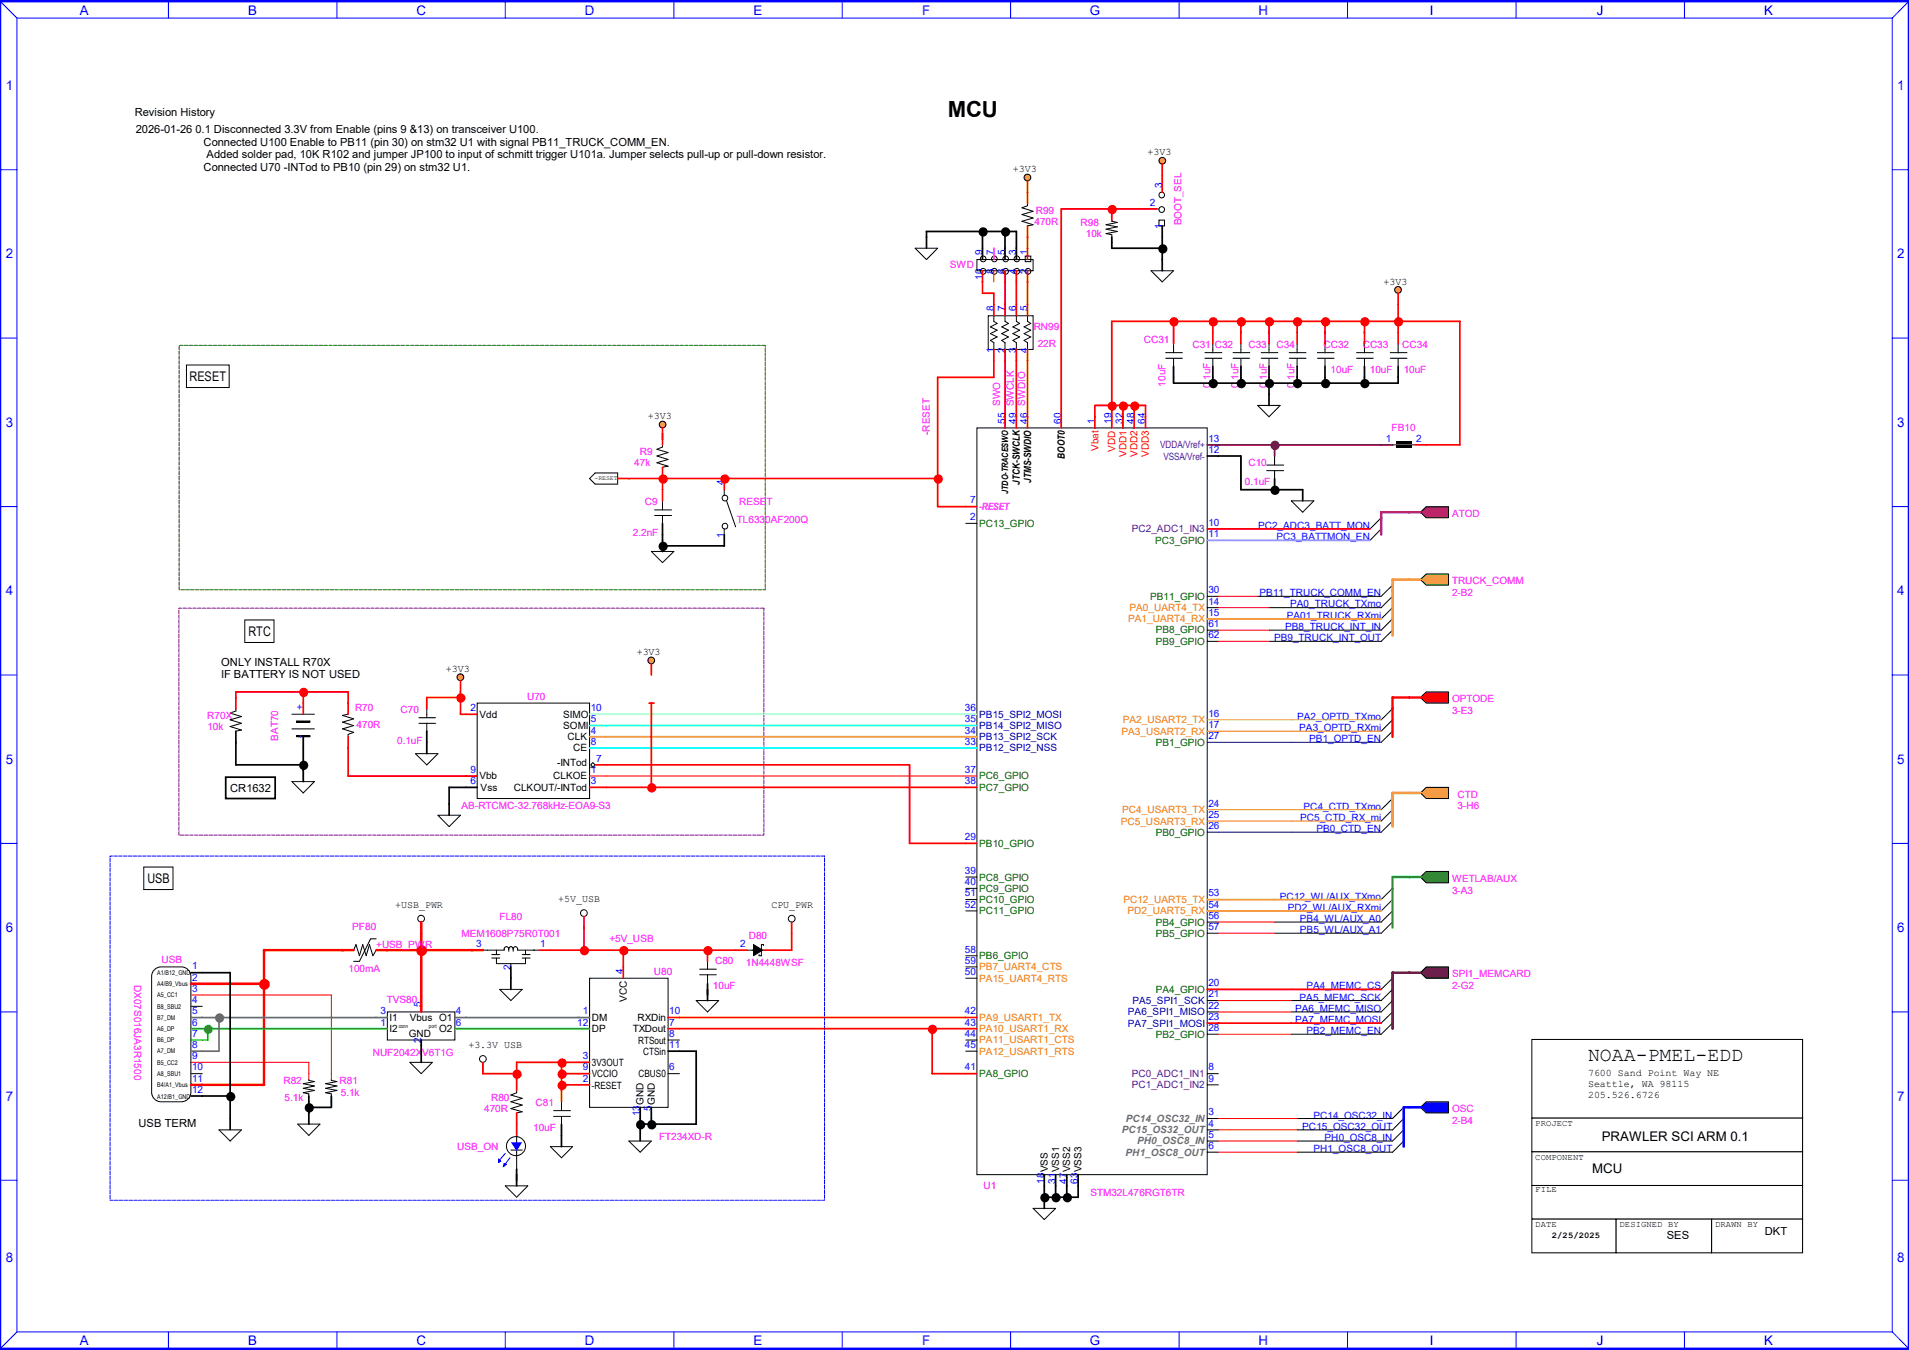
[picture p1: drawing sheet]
<svg xmlns="http://www.w3.org/2000/svg" width="420mm" height="297mm" viewBox="0 0 420 297" stroke-linecap="round" stroke-linejoin="round" font-family="sans-serif">
<path d="M37 .3v3.7M37 293v3.7" fill="none" stroke="#00f" stroke-width=".22"/>
<g fill="#fff">
<path d="M17.6 .7h1.9v3.3h-1.9z"/>
<path d="M17.6 293.2h1.9v3.3h-1.9z"/>
</g>
<path d="M74.1 .3v3.7M74.1 293v3.7" fill="none" stroke="#00f" stroke-width=".22"/>
<g fill="#fff">
<path d="M54.6 .7h2v3.3h-2z"/>
<path d="M54.6 293.2h2v3.3h-2z"/>
</g>
<path d="M111.2 .3v3.7M111.2 293v3.7" fill="none" stroke="#00f" stroke-width=".22"/>
<g fill="#fff">
<path d="M91.6 .7h2.1v3.3h-2.1z"/>
<path d="M91.6 293.2h2.1v3.3h-2.1z"/>
</g>
<path d="M148.3 .3v3.7M148.3 293v3.7" fill="none" stroke="#00f" stroke-width=".22"/>
<g fill="#fff">
<path d="M128.7 .7h2.1v3.3h-2.1z"/>
<path d="M128.7 293.2h2.1v3.3h-2.1z"/>
</g>
<path d="M185.3 .3v3.7M185.3 293v3.7" fill="none" stroke="#00f" stroke-width=".22"/>
<g fill="#fff">
<path d="M165.8 .7h1.9v3.3h-1.9z"/>
<path d="M165.8 293.2h1.9v3.3h-1.9z"/>
</g>
<path d="M222.3 .3v3.7M222.3 293v3.7" fill="none" stroke="#00f" stroke-width=".22"/>
<g fill="#fff">
<path d="M202.9 .7h1.8v3.3h-1.8z"/>
<path d="M202.9 293.2h1.8v3.3h-1.8z"/>
</g>
<path d="M259.4 .3v3.7M259.4 293v3.7" fill="none" stroke="#00f" stroke-width=".22"/>
<g fill="#fff">
<path d="M239.7 .7h2.3v3.3h-2.3z"/>
<path d="M239.7 293.2h2.3v3.3h-2.3z"/>
</g>
<path d="M296.5 .3v3.7M296.5 293v3.7" fill="none" stroke="#00f" stroke-width=".22"/>
<g fill="#fff">
<path d="M276.9 .7h2.1v3.3h-2.1z"/>
<path d="M276.9 293.2h2.1v3.3h-2.1z"/>
</g>
<path d="M333.5 .3v3.7M333.5 293v3.7" fill="none" stroke="#00f" stroke-width=".22"/>
<g fill="#fff">
<path d="M314.6 .7h.8v3.3h-.8z"/>
<path d="M314.6 293.2h.8v3.3h-.8z"/>
</g>
<path d="M370.6 .3v3.7M370.6 293v3.7" fill="none" stroke="#00f" stroke-width=".22"/>
<g fill="#fff">
<path d="M351.3 .7h1.5v3.3h-1.5z"/>
<path d="M351.3 293.2h1.5v3.3h-1.5z"/>
<path d="M388.2 .7h1.9v3.3h-1.9z"/>
<path d="M388.2 293.2h1.9v3.3h-1.9z"/>
</g>
<path d="M0 37.3h3.7M416.3 37.3h3.7" fill="none" stroke="#00f" stroke-width=".22"/>
<g fill="#fff">
<path d="M1.3 17.1h1.6v3.3h-1.6z"/>
<path d="M417.4 17.1h1.6v3.3h-1.6z"/>
</g>
<path d="M0 74.4h3.7M416.3 74.4h3.7" fill="none" stroke="#00f" stroke-width=".22"/>
<g fill="#fff">
<path d="M1.3 54.2h1.6v3.3h-1.6z"/>
<path d="M417.4 54.2h1.6v3.3h-1.6z"/>
</g>
<path d="M0 111.5h3.7M416.3 111.5h3.7" fill="none" stroke="#00f" stroke-width=".22"/>
<g fill="#fff">
<path d="M1.3 91.3h1.6v3.2h-1.6z"/>
<path d="M417.4 91.3h1.6v3.2h-1.6z"/>
</g>
<path d="M0 148.5h3.7M416.3 148.5h3.7" fill="none" stroke="#00f" stroke-width=".22"/>
<g fill="#fff">
<path d="M1.3 128.4h1.6v3.2h-1.6z"/>
<path d="M417.4 128.4h1.6v3.2h-1.6z"/>
</g>
<path d="M0 185.5h3.7M416.3 185.5h3.7" fill="none" stroke="#00f" stroke-width=".22"/>
<g fill="#fff">
<path d="M1.3 165.4h1.6v3.3h-1.6z"/>
<path d="M417.4 165.4h1.6v3.3h-1.6z"/>
</g>
<path d="M0 222.6h3.7M416.3 222.6h3.7" fill="none" stroke="#00f" stroke-width=".22"/>
<g fill="#fff">
<path d="M1.3 202.4h1.6v3.3h-1.6z"/>
<path d="M417.4 202.4h1.6v3.3h-1.6z"/>
</g>
<path d="M0 259.7h3.7M416.3 259.7h3.7" fill="none" stroke="#00f" stroke-width=".22"/>
<g fill="#fff">
<path d="M1.3 239.5h1.6v3.3h-1.6z"/>
<path d="M417.4 239.5h1.6v3.3h-1.6z"/>
<path d="M1.3 275h1.6v3.2h-1.6z"/>
<path d="M417.4 275h1.6v3.2h-1.6z"/>
</g>
<path d="M0 .3h420v296.5h-420z" fill="none" stroke="#00f" stroke-width=".55"/>
<path d="M0 .3l3.7 3.7M3.7 4h412.6M3.7 4v289M416.3 4v289M420 .3l-3.7 3.7M3.7 293l-3.7 3.8M3.7 293h412.6M416.3 293l3.7 3.8" fill="none" stroke="#00f" stroke-width=".22"/>
<path d="M41 80.3h9.4v5h-9.4zM53.8 136.4h6.5v5h-6.5zM31.6 190.8h6.5v4.9h-6.5z" fill="none" stroke="#000" stroke-width=".22"/>
<path d="M39.4 76h129v53.8h-129z" fill="none" stroke="#007800" stroke-width=".22" stroke-dasharray=".8 .3"/>
<path d="M39.4 133.8h128.7v49.9h-128.7z" fill="none" stroke="#960096" stroke-width=".22" stroke-dasharray=".8 .3"/>
<path d="M49.7 171h10.8v4.7h-10.8z" fill="none" stroke="#000" stroke-width=".38"/>
<path d="M24.2 188.3h157.2v75.8h-157.2z" fill="none" stroke="#00f" stroke-width=".22" stroke-dasharray=".8 .3"/>
<path d="M337 228.7h59.6v17.3h-59.6z" fill="#fff"/>
<path d="M337 228.7h59.6v17.3h-59.6z" fill="none" stroke="#000" stroke-width=".22"/>
<path d="M337 246h59.6v7.4h-59.6z" fill="#fff"/>
<path d="M337 246h59.6v7.4h-59.6z" fill="none" stroke="#000" stroke-width=".22"/>
<path d="M337 253.4h59.6v7.4h-59.6z" fill="#fff"/>
<path d="M337 253.4h59.6v7.4h-59.6z" fill="none" stroke="#000" stroke-width=".22"/>
<path d="M337 260.8h59.6v7.4h-59.6z" fill="#fff"/>
<path d="M337 260.8h59.6v7.4h-59.6z" fill="none" stroke="#000" stroke-width=".22"/>
<path d="M337 268.2h18.6v7.4h-18.6z" fill="#fff"/>
<path d="M337 268.2h18.6v7.4h-18.6z" fill="none" stroke="#000" stroke-width=".22"/>
<path d="M376.6 268.2h20v7.4h-20z" fill="#fff"/>
<path d="M376.6 268.2h20v7.4h-20z" fill="none" stroke="#000" stroke-width=".22"/>
<path d="M355.6 268.2h21v7.4h-21z" fill="#fff"/>
<g fill="none" stroke="#000" stroke-width=".22">
<path d="M256.5 77.6h3.6M256.5 78.8h3.6M258.2 75.6v2M258.2 78.8v1.8M265.1 77.6h3.7M265.1 78.8h3.7M266.8 75.6v2M266.8 78.8v1.8M271.3 77.6h3.7M271.3 78.8h3.7M273 75.6v2M273 78.8v1.8"/>
<path d="M277.5 77.6h3.6M277.5 78.8h3.6M279.2 75.6v2M279.2 78.8v1.8M283.6 77.6h3.7M283.6 78.8h3.7M285.4 75.6v2M285.4 78.8v1.8M278.7 102.3h3.7M278.7 103.5h3.7M280.4 100.3v2M280.4 103.5v1.8"/>
<path d="M355.6 268.2h21v7.4h-21z"/>
</g>
<circle cx="226.2" cy="59.7" r=".63" fill="#fff"/>
<circle cx="226.2" cy="59.7" r=".62" fill="none" stroke="#000" stroke-width=".22"/>
<path d="M225.6 56.3h1.2v1.3h-1.2z" fill="#fff"/>
<path d="M225.6 56.3h1.2v1.3h-1.2z" fill="none" stroke="#000" stroke-width=".22"/>
<circle cx="223.7" cy="57" r=".63" fill="#fff"/>
<circle cx="223.7" cy="57" r=".62" fill="none" stroke="#000" stroke-width=".22"/>
<circle cx="221.2" cy="57" r=".63" fill="#fff"/>
<circle cx="221.2" cy="57" r=".62" fill="none" stroke="#000" stroke-width=".22"/>
<circle cx="221.2" cy="59.7" r=".63" fill="#fff"/>
<circle cx="221.2" cy="59.7" r=".62" fill="none" stroke="#000" stroke-width=".22"/>
<circle cx="223.7" cy="59.7" r=".63" fill="#fff"/>
<circle cx="223.7" cy="59.7" r=".62" fill="none" stroke="#000" stroke-width=".22"/>
<circle cx="218.7" cy="59.7" r=".63" fill="#fff"/>
<circle cx="218.7" cy="59.7" r=".62" fill="none" stroke="#000" stroke-width=".22"/>
<circle cx="218.7" cy="57" r=".63" fill="#fff"/>
<circle cx="218.7" cy="57" r=".62" fill="none" stroke="#000" stroke-width=".22"/>
<circle cx="216.3" cy="59.7" r=".63" fill="#fff"/>
<circle cx="216.3" cy="59.7" r=".62" fill="none" stroke="#000" stroke-width=".22"/>
<circle cx="216.3" cy="57" r=".63" fill="#fff"/>
<g fill="none" stroke="#000" stroke-width=".22">
<path d="M201.3 54.6h5l-2.5 2.5zM214.9 57.1h12.4v2.5h-12.4zM226.1 44.7v.6l-1.3 .4 2.5 .8-2.5 .7 2.5 .8-2.5 .7 2.5 .7-1.2 .3M244.6 48.4v.3l1.2 .2-2.5 .5 2.5 .5-2.5 .5 2.5 .5-2.5 .5 1.3 .2v.6M244.6 53.1v.3M129.7 105.3l1.2-1.2h5v2.4h-5zM144 112.2h3.7M144 113.4h3.7M145.8 110.2v2M145.8 113.4v1.7M143.3 121.3h5l-2.5 2.5zM64.2 172h5l-2.5 2.5z"/>
<circle cx="216.3" cy="57" r=".62"/>
</g>
<circle cx="145.8" cy="93.4" r=".75" fill="#ff8040"/>
<g fill="none" stroke="#000" stroke-width=".22">
<path d="M145.8 97.9v.4l-1.3 .5 2.5 .8-2.5 .7 2.5 .8-2.5 .7 2.5 .8-1.2 .2M96.4 179.4h4.9l-2.5 2.5z"/>
<circle cx="145.8" cy="93.4" r=".74"/>
</g>
<circle cx="101.3" cy="149" r=".75" fill="#ff8040"/>
<circle cx="101.3" cy="149" r=".74" fill="none" stroke="#000" stroke-width=".22"/>
<circle cx="143.3" cy="145.3" r=".75" fill="#ff8040"/>
<g fill="none" stroke="#000" stroke-width=".22">
<path d="M276.7 89.2h4.9l-2.4 2.5zM51.9 155.9v.5l-1.3 .5 2.5 .7-2.5 .8 2.5 .7-2.5 .8 2.5 .7-1.2 .3M76.6 157.1l-1.2 .3 2.4 .8-2.4 .7 2.4 .7-2.4 .8 2.4 .7-1.2 .5v.5M92.2 157.9h3.6M92.2 159.1h3.6M93.9 155.9v2M93.9 159.1v1.8M105 154.7h24.7v21h-24.7zM91.4 165.8h5l-2.5 2.5zM130 168.8h.9zM130.4 167.8l.5 .5-.5 .5-.4-.5zM153.9 214.5h3.7"/>
<path d="M153.9 213.2h3.7M155.7 211.5v1.7M155.7 214.5v2M90.2 233.7h4.9l-2.4 2.5zM153.2 220.1h4.9l-2.4 2.5zM121.1 252.3h4.9l-2.5 2.4zM121.8 244.3h3.7M121.8 245.6h3.7M123.5 242.4v1.9M123.5 245.6v1.7M138.3 251h5l-2.5 2.5zM111.2 260.9h4.9l-2.4 2.5z"/>
<circle cx="143.3" cy="145.3" r=".74"/>
</g>
<circle cx="106.2" cy="233" r=".75" fill="#fff"/>
<circle cx="106.2" cy="233" r=".74" fill="none" stroke="#000" stroke-width=".22"/>
<circle cx="128.5" cy="200.9" r=".75" fill="#fff"/>
<g fill="none" stroke="#000" stroke-width=".22">
<path d="M77.8 209l.5-1.2 .8 2.5 .7-2.5 .8 2.5 .7-2.5 .7 2.5 .8-1.3M82.8 206.5h-1.3l-2.4 5h-1.3M108.2 210h1.7M108.2 210.8h1.7M109.2 210.8v1.2h6.4v-1.2M109.2 209v1M109.9 217.7h5l-2.5 2.4zM110.9 208.8v.2h-4.9M111.9 208.8v.5M112.4 212v.7M112.9 208.8v.5M113.9 208.8a.49 .49 0 0 0-.5-.5 .49 .49 0 0 0-.5 .5 .49 .49 0 0 0-.5-.5 .49 .49 0 0 0-.5 .5 .51 .51 0 0 0-.5-.5 .51 .51 0 0 0-.5 .5"/>
<path d="M113.9 208.8v.2h4.7M114.9 210h1.7M114.9 210.8h1.7M115.6 209v1M164.3 209h1.5M165.8 207.8l2 1.2-2 1.3zM167.5 209h.5M168 208v-.2h-.5v2.5h-.5v-.3"/>
<circle cx="128.5" cy="200.9" r=".74"/>
</g>
<path d="M165.8 207.8l2 1.2-2 1.3z" fill="#000"/>
<circle cx="174.2" cy="202.1" r=".75" fill="#fff"/>
<g fill="none" stroke="#000" stroke-width=".22">
<path d="M112.4 253h2.5M113.7 251v.3M113.7 253v.5"/>
<circle cx="174.2" cy="202.1" r=".74"/>
</g>
<path d="M111.2 253.7l-1.5 1.8M112.2 254.7l-1.3 1.8" fill="none" stroke="#00f" stroke-width=".22"/>
<path d="M112.4 251.3h2.5l-1.2 1.9z" fill="#00f"/>
<g fill="none" stroke="#000" stroke-width=".22">
<path d="M113.7 249.8v1.2M113.7 253.5v3.7"/>
<circle cx="113.5" cy="252.2" r="2.1"/>
</g>
<path d="M109.7 255l.5 .5-.5 .2 .2-.5-.2 .5z" fill-rule="evenodd" fill="#00f"/>
<path d="M109.7 255l.5 .5-.5 .2 .2-.5-.2 .5z" fill="none" stroke="#00f" stroke-width=".22"/>
<path d="M110.9 256l.5 .2-.7 .5 .2-.7h.3z" fill-rule="evenodd" fill="#00f"/>
<path d="M110.9 256l.5 .2-.7 .5 .2-.7h.3z" fill="none" stroke="#00f" stroke-width=".22"/>
<path d="M284.1 110.2h5l-2.5 2.5zM129.7 215.2h17.3v28.4h-17.3z" fill="none" stroke="#000" stroke-width=".22"/>
<path d="M312.5 127.5l1.3-1.2h4.9v2.4h-4.9z" fill-rule="evenodd" fill="#c8c800"/>
<path d="M312.5 127.5l1.3-1.2h4.9v2.4h-4.9z" fill="none" stroke="#000" stroke-width=".22"/>
<path d="M312.5 153.5l1.3-1.3h4.9v2.5h-4.9z" fill-rule="evenodd" fill="#f00"/>
<path d="M312.5 153.5l1.3-1.3h4.9v2.5h-4.9z" fill="none" stroke="#000" stroke-width=".22"/>
<path d="M312.5 174.5l1.3-1.3h4.9v2.5h-4.9z" fill-rule="evenodd" fill="#ff9600"/>
<path d="M312.5 174.5l1.3-1.3h4.9v2.5h-4.9z" fill="none" stroke="#000" stroke-width=".22"/>
<path d="M312.5 112.7l1.3-1.2h4.9v2.4h-4.9z" fill-rule="evenodd" fill="#960096"/>
<path d="M312.5 112.7l1.3-1.2h4.9v2.4h-4.9z" fill="none" stroke="#000" stroke-width=".22"/>
<path d="M312.5 214l1.3-1.3h4.9v2.5h-4.9z" fill-rule="evenodd" fill="#780000"/>
<path d="M312.5 214l1.3-1.3h4.9v2.5h-4.9zM308.8 243.6l-2.4 2.5M308.8 246.1l-2.4 2.5M308.8 248.6l-2.4 2.4M308.8 251l-2.4 2.5" fill="none" stroke="#000" stroke-width=".22"/>
<path d="M312.5 243.6l1.3-1.2h4.9v2.5h-4.9z" fill-rule="evenodd" fill="#00f"/>
<path d="M312.5 243.6l1.3-1.2h4.9v2.5h-4.9zM227.3 265.9h4.9l-2.5 2.4z" fill="none" stroke="#000" stroke-width=".22"/>
<circle cx="92.6" cy="202.1" r=".75" fill="#fff"/>
<circle cx="92.6" cy="202.1" r=".74" fill="none" stroke="#000" stroke-width=".22"/>
<circle cx="255.6" cy="46.1" r=".63" fill="#fff"/>
<circle cx="255.6" cy="46.1" r=".62" fill="none" stroke="#000" stroke-width=".22"/>
<circle cx="255.6" cy="42.9" r=".63" fill="#fff"/>
<circle cx="255.6" cy="42.9" r=".62" fill="none" stroke="#000" stroke-width=".22"/>
<path d="M255 48.4h1.2v1.3h-1.2z" fill="#fff"/>
<path d="M253.2 59.6h5l-2.5 2.4zM254.5 46h.5M255 48.4h1.2v1.3h-1.2z" fill="none" stroke="#000" stroke-width=".22"/>
<circle cx="255.7" cy="35.4" r=".75" fill="#ff8040"/>
<circle cx="255.7" cy="35.4" r=".74" fill="none" stroke="#000" stroke-width=".22"/>
<circle cx="226" cy="39.1" r=".75" fill="#ff8040"/>
<g fill="none" stroke="#000" stroke-width=".22">
<path d="M64.2 157.1h5M65.2 158.6h3v.3h-3zM64.2 160.4h5M65.2 161.8h3v.3h-3z"/>
<circle cx="226" cy="39.1" r=".74"/>
</g>
<path d="M65.2 158.7h3M65.2 162h3" fill="none" stroke="#000" stroke-width=".25"/>
<circle cx="307.6" cy="63.8" r=".75" fill="#ff8040"/>
<g fill="none" stroke="#000" stroke-width=".22">
<path d="M217.4 69.5h9.9v7.4h-9.9zM218.7 69.5v1.2l.7 .5-1.5 .7 1.5 .7-1.5 .8 1.5 .7-1.5 .8 .8 .5v1.5M221.1 69.5v1.2l.8 .5-1.5 .7 1.5 .7-1.5 .8 1.5 .7-1.5 .8 .7 .5v1.5M223.6 69.5v1.2l.7 .5-1.5 .7 1.5 .7-1.5 .8 1.5 .7-1.5 .8 .8 .5v1.5M226.1 69.5v1.2l.7 .5-1.5 .7 1.5 .7-1.5 .8 1.5 .7-1.5 .8 .8 .5v1.5M303.9 113.9l-2.5 2.5M303.9 116.4l-2.5 2.5M306.4 131.2l-2.5 2.5M306.4 133.7l-2.5 2.4M306.4 136.1l-2.5 2.5M306.4 138.6l-2.5 2.5M306.4 155.9l-2.5 2.5"/>
<path d="M306.4 158.4l-2.5 2.5M306.4 175.7l-2.5 2.4M306.4 178.1l-2.5 2.5M306.4 160.9l-2.5 2.4M306.4 180.6l-2.5 2.5M306.4 195.5l-2.5 2.4M306.4 197.9l-2.5 2.5M34 213.3l.9-.5 .6-.1h4.4a2.1 2.1 0 0 1 2.1 2.1v25.5a2.1 2.1 0 0 1-2.1 2.1h-4.4a2.1 2.1 0 0 1-2.1-2.1v-25.5v-.5zM306.4 215.2l-2.5 2.5M306.4 217.7l-2.5 2.4M306.4 200.4l-2.5 2.5M306.4 202.9l-2.5 2.4"/>
<path d="M67.9 237.4v.3l1.3 .3-2.5 .4 2.5 .5-2.5 .5 2.5 .5-2.5 .5 1.2 .3v.4M72.9 237.4v.3l1.2 .3-2.5 .4 2.5 .5-2.5 .5 2.5 .5-2.5 .5 1.3 .3v.4M85.2 222.6h14.9v6.2h-14.9zM113.7 239.9v.5l-1.3 .5 2.5 .7-2.5 .8 2.5 .7-2.5 .8 2.5 .7-1.2 .3M306.4 220.1l-2.5 2.5M306.4 222.6l-2.5 2.5M306.4 225.1l-2.5 2.4M48.2 248.6h4.9l-2.5 2.4zM65.5 247.3h4.9l-2.5 2.5zM67.9 242.1v.3M72.9 242.1v.3"/>
<circle cx="307.6" cy="63.8" r=".74"/>
</g>
<path d="M312.5 193l1.3-1.3h4.9v2.5h-4.9z" fill-rule="evenodd" fill="#00f000"/>
<g fill="none" stroke="#000" stroke-width=".22">
<path d="M289.8 77.6h3.7M289.8 78.8h3.7M291.5 75.6v2M291.5 78.8v1.8M298.4 77.6h3.7M298.4 78.8h3.7M300.2 75.6v2M300.2 78.8v1.8M305.9 77.6h3.6M305.9 78.8h3.6M307.6 75.6v2M307.6 78.8v1.8"/>
<path d="M306.4 97.9h4.9M159.3 107.7v1.3M159.3 116.4v1.2M159.9 110.2l1.9 5.7M306.4 128.7l-2.5 2.5M312.5 193l1.3-1.3h4.9v2.5h-4.9z"/>
<circle cx="159.5" cy="109.6" r=".62"/>
<circle cx="159.5" cy="115.8" r=".62"/>
</g>
<path d="M307.1 97.1h3.4v.5h-3.4zM307.1 98h3.4v.6h-3.4z" fill="#000"/>
<path d="M214.9 94.1h50.7v164.3h-50.7z" fill="#fff"/>
<g fill="none" stroke="#000" stroke-width=".22">
<path d="M214.9 94.1h50.7v164.3h-50.7zM212.5 115.1h2.4M265.6 133.7h2.5M265.6 138.6h2.5M265.6 131.2h2.5M276.7 131.2h27.2M279.2 133.7h24.7M279.2 138.6h24.7M265.6 141.1h2.5M279.2 141.1h24.7M212.5 193h2.4M212.5 195.5h2.4"/>
<path d="M212.5 197.9h2.4M212.5 215.2h2.4M212.5 200.4h2.4M212.5 210.3h2.4M212.5 212.7h2.4M265.6 202.9h2.5M265.6 205.3h2.5M280.4 202.9h23.5M280.4 205.3h23.5M42 236.2h2.5M42 221.4h2.5M147 236.2h2.5"/>
<path d="M147 228.8h2.5M212.5 228.8h2.4M212.5 231.3h2.4M265.6 236.2h2.5M265.6 220.1h2.5M265.6 222.6h2.5M265.6 227.5h2.5M265.6 238.7h2.5M284.1 220.1h19.8M284.1 222.6h19.8M284.1 227.5h19.8M265.6 246.1h2.5"/>
<path d="M265.6 248.6h2.5M265.6 251h2.5M265.6 253.5h2.5M285.4 246.1h21M285.4 248.6h21M285.4 251h21M285.4 253.5h21"/>
</g>
<g fill="none" stroke="#f00" stroke-width=".38">
<path d="M226.1 39.8v4.9M255.7 36.1v6.1M216.2 59.6v4.9h2.5v4.9M221.1 59.6v9.8M223.6 59.6v9.8M226.1 49.7v7.4M226.1 59.6v9.8M244.6 46v2.4M254.5 46h-21v48.1M218.7 76.9v6.1h-12.4v28.5h8.6M221.1 76.9v17.2M223.6 76.9v17.2"/>
<path d="M226.1 76.9v17.2M258.2 70.7v4.9M266.8 70.7v4.9M273 70.7v4.9M279.2 70.7v4.9M285.4 70.7v4.9M291.5 70.7v4.9M300.2 70.7v4.9M307.6 64.5v11.1M145.8 94.2v3.6M240.9 94.1v-4.9h11.1v4.9M244.6 94.1v-23.4h76.6v27.2h-9.9"/>
<path d="M247.1 89.2v4.9M249.5 89.2v4.9M135.9 105.3h70.4M145.8 102.8v7.4M159.3 105.3v2.4M265.6 116.4h35.8M51.9 155.9v-3.7h24.7v4.9M66.7 152.2v4.9M101.3 149.8v7.3h3.7M101.3 153.5h-7.4v2.4M142.8 154.7h1.1M143.3 146v2.5"/>
<path d="M143.3 154.7v18.5M76.6 162.1v8.6h28.4M129.7 173.2h85.2M131 168.3h69.1v17.2h14.8M118.6 209h45.7M128.5 201.6v7.4M137.1 209v6.2M155.7 209v2.5M174.2 202.9v6.1h-6.2M265.6 217.7h38.3M106.3 233.8v2.4h7.4M123.5 236.2h6.2"/>
<path d="M123.5 238.7h6.2M123.5 233.7v8.7M129.7 233.7h-16v6.2M147 223.9h67.9M147 226.3h67.9M205.1 226.3v9.9h9.8M265.6 225.1h38.3M113.7 244.9v4.9"/>
</g>
<path d="M218.7 54.6v2.5" fill="none" stroke="#f0f" stroke-width=".38"/>
<g fill="none" stroke="#f00" stroke-width=".22">
<path d="M218.7 59.6v2.4M268.1 133.7h11.1M268.1 138.6h11.1M268.1 131.2h8.6M268.1 141.1h11.1M129.7 170.7h85.2M42 218.9h30.9v18.5M268.1 202.9h12.3M268.1 205.3h12.3M42 233.7h25.9v3.7M268.1 220.1h16M268.1 222.6h16"/>
<path d="M268.1 227.5h16M268.1 246.1h17.3M268.1 248.6h17.3M268.1 251h17.3M268.1 253.5h17.3"/>
</g>
<g fill="#f00" stroke="#f00" stroke-width=".76">
<circle cx="244.7" cy="46.1" r=".63"/>
<circle cx="66.8" cy="152.3" r=".63"/>
<circle cx="113.8" cy="236.3" r=".63"/>
<circle cx="123.7" cy="233.9" r=".63"/>
<circle cx="123.7" cy="236.3" r=".63"/>
<circle cx="123.7" cy="238.8" r=".63"/>
<circle cx="128.6" cy="209.1" r=".63"/>
<circle cx="137.2" cy="209.1" r=".63"/>
<circle cx="155.7" cy="209.1" r=".63"/>
<circle cx="143.4" cy="173.3" r=".63"/>
<circle cx="205.1" cy="226.5" r=".63"/>
<circle cx="145.9" cy="105.4" r=".63"/>
<circle cx="159.5" cy="105.4" r=".63"/>
<circle cx="206.4" cy="105.4" r=".63"/>
<circle cx="300.3" cy="70.8" r=".63"/>
<circle cx="291.6" cy="70.8" r=".63"/>
<circle cx="285.5" cy="70.8" r=".63"/>
<circle cx="307.7" cy="70.8" r=".63"/>
<circle cx="249.6" cy="89.3" r=".63"/>
<circle cx="247.1" cy="89.3" r=".63"/>
<circle cx="244.7" cy="89.3" r=".63"/>
<circle cx="258.3" cy="70.8" r=".63"/>
<circle cx="266.9" cy="70.8" r=".63"/>
<circle cx="273.1" cy="70.8" r=".63"/>
<circle cx="279.3" cy="70.8" r=".63"/>
<circle cx="101.4" cy="153.6" r=".63"/>
</g>
<path d="M265.6 97.9h40.8M280.4 97.9v2.4" fill="none" stroke="#780000" stroke-width=".38"/>
<circle cx="280.5" cy="98" r=".63" fill="#780000" stroke="#780000" stroke-width=".76"/>
<path d="M42 223.9h43.2M48.2 223.9v7.4h-6.2M100.1 223.9h29.6" fill="none" stroke="#6e6e6e" stroke-width=".38"/>
<path d="M42 226.3h43.2M45.7 226.3v2.5h-3.7M100.1 226.3h29.6" fill="none" stroke="#00f000" stroke-width=".38"/>
<path d="M312.5 153.5h-6.1v8.6M42 216.5h16.1M77.8 209h-19.7v29.7h-16.1M82.8 209h23.5M92.7 202.9v19.7" fill="none" stroke="#f00" stroke-width=".55"/>
<g fill="#f00" stroke="#f00" stroke-width="1.1">
<circle cx="58.2" cy="216.5" r=".63"/>
<circle cx="92.8" cy="209.1" r=".63"/>
</g>
<path d="M265.6 136.1h38.3M129.7 162.1h85.2M265.6 200.4h38.3" fill="none" stroke="#ff9600" stroke-width=".38"/>
<path d="M265.6 197.9h38.3" fill="none" stroke="#d5d500" stroke-width=".38"/>
<path d="M265.6 158.4h38.3M265.6 178.1h38.3" fill="none" stroke="#c8c800" stroke-width=".22"/>
<path d="M265.6 160.9h38.3M265.6 180.6h38.3" fill="none" stroke="#ff9600" stroke-width=".22"/>
<path d="M265.6 163.3h38.3M265.6 183.1h38.3" fill="none" stroke="#000078" stroke-width=".22"/>
<path d="M129.7 157.1h85.2" fill="none" stroke="#96ff96" stroke-width=".38"/>
<path d="M129.7 159.6h85.2M129.7 164.5h85.2" fill="none" stroke="#0ff" stroke-width=".38"/>
<path d="M265.6 118.9h35.8" fill="none" stroke="#9696ff" stroke-width=".38"/>
<circle cx="45.8" cy="226.5" r=".63" fill="#00f000" stroke="#00f000" stroke-width=".76"/>
<circle cx="48.3" cy="224" r=".63" fill="#6e6e6e" stroke="#6e6e6e" stroke-width=".76"/>
<g fill="none" stroke="#000" stroke-width=".38">
<path d="M203.8 54.6v-3.7h19.8v6.2M216.2 50.9v6.2M221.1 50.9v6.2M244.6 52.2v2.4h11.1M255.7 49.7v9.9M258.2 80.6v3.7h49.4v-3.7M266.8 80.6v3.7M273 80.6v3.7M279.2 80.6v8.6M285.4 80.6v3.7M291.5 80.6v3.7M300.2 80.6v3.7"/>
<path d="M145.8 115.2v6.1M159.3 117.6v2.5h-13.5M265.6 100.3h7.4v7.4h13.6v2.5M280.4 105.3v2.4M51.9 160.9v7.4h14.8M66.7 162.1v9.9M93.9 160.9v4.9M105 173.2h-6.2v6.2M42 214h8.6v34.5M112.4 212.8v4.9M155.7 216.5v3.6M92.7 228.8v4.9"/>
<path d="M147 231.3h6.2v16h-12.4M42 241.1h8.6M67.9 241.2v6.1M72.9 241.2v2.4h-5M113.7 257.2v3.7M123.5 247.4v4.9M140.8 243.6v7.4M143.3 243.6v3.7M229.7 258.4v7.5M232.2 258.4v5M234.7 258.4v5M237.2 258.4v5h-7.5"/>
</g>
<g fill="#000" stroke="#000" stroke-width=".76">
<circle cx="216.3" cy="51" r=".63"/>
<circle cx="221.2" cy="51" r=".63"/>
<circle cx="255.8" cy="54.8" r=".63"/>
<circle cx="266.9" cy="84.4" r=".63"/>
<circle cx="273.1" cy="84.4" r=".63"/>
<circle cx="279.3" cy="84.4" r=".63"/>
<circle cx="285.5" cy="84.4" r=".63"/>
<circle cx="291.6" cy="84.4" r=".63"/>
<circle cx="300.3" cy="84.4" r=".63"/>
<circle cx="280.5" cy="107.9" r=".63"/>
<circle cx="145.9" cy="120.2" r=".63"/>
<circle cx="66.8" cy="168.4" r=".63"/>
<circle cx="50.8" cy="241.3" r=".63"/>
<circle cx="68" cy="243.7" r=".63"/>
<circle cx="140.9" cy="247.5" r=".63"/>
<circle cx="143.4" cy="247.5" r=".63"/>
<circle cx="229.9" cy="263.5" r=".63"/>
<circle cx="232.3" cy="263.5" r=".63"/>
<circle cx="234.8" cy="263.5" r=".63"/>
</g>
<path d="M312.5 174.5h-6.1v7.3" fill="none" stroke="#ff9600" stroke-width=".55"/>
<path d="M312.5 214h-6.1v12.3" fill="none" stroke="#780000" stroke-width=".55"/>
<path d="M312.5 243.6h-3.7v8.7" fill="none" stroke="#00f" stroke-width=".55"/>
<path d="M312.5 112.7h-8.6v4.9" fill="none" stroke="#960096" stroke-width=".55"/>
<path d="M312.5 193h-6.1v11.1" fill="none" stroke="#00f000" stroke-width=".55"/>
<path d="M312.5 127.5h-6.1v12.3" fill="none" stroke="#c8c800" stroke-width=".55"/>
<text font-size="4.9" x="208.5" y="25.7">MCU</text>
<text font-size="4.4" x="349.4" y="233.4">NOAA-PMEL-EDD</text>
<g font-size="2.9" fill="#00f">
<text x="17.6" y="3.3">A</text>
<text x="54.6" y="3.3">B</text>
<text x="91.6" y="3.3">C</text>
<text x="128.7" y="3.3">D</text>
<text x="165.8" y="3.3">E</text>
<text x="202.9" y="3.3">F</text>
<text x="239.7" y="3.3">G</text>
<text x="276.9" y="3.3">H</text>
<text x="314.6" y="3.3">I</text>
<text x="351.3" y="3.3">J</text>
<text x="388.2" y="3.3">K</text>
<text x="1.3" y="19.8">1</text>
<text x="417.4" y="19.8">1</text>
<text x="1.3" y="56.9">2</text>
<text x="417.4" y="56.9">2</text>
<text x="1.3" y="93.9">3</text>
<text x="417.4" y="93.9">3</text>
<text x="1.3" y="131">4</text>
<text x="417.4" y="131">4</text>
<text x="1.3" y="168">5</text>
<text x="417.4" y="168">5</text>
<text x="1.3" y="205.1">6</text>
<text x="417.4" y="205.1">6</text>
<text x="1.3" y="242.1">7</text>
<text x="417.4" y="242.1">7</text>
<text x="1.3" y="277.6">8</text>
<text x="417.4" y="277.6">8</text>
<text x="17.6" y="295.9">A</text>
<text x="54.6" y="295.9">B</text>
<text x="91.6" y="295.9">C</text>
<text x="128.7" y="295.9">D</text>
<text x="165.8" y="295.9">E</text>
<text x="202.9" y="295.9">F</text>
<text x="239.7" y="295.9">G</text>
<text x="276.9" y="295.9">H</text>
<text x="314.6" y="295.9">I</text>
<text x="351.3" y="295.9">J</text>
<text x="388.2" y="295.9">K</text>
</g>
<g font-size="2.9">
<text x="41.7" y="83.7">RESET</text>
<text x="54.7" y="139.9">RTC</text>
<text x="32.4" y="194.3">USB</text>
<text x="352.4" y="251">PRAWLER SCI ARM 0.1</text>
<text x="350.3" y="258">MCU</text>
</g>
<g font-size="2.5">
<text x="29.6" y="25.4">Revision History</text>
<text x="29.9" y="29.3">2026-01-26 0.1 Disconnected 3.3V from Enable (pins 9 &amp;13) on transceiver U100.</text>
<text x="44.8" y="32">Connected U100 Enable to PB11 (pin 30) on stm32 U1 with signal PB11_TRUCK_COMM_EN.</text>
<text x="45.5" y="34.8">Added solder pad, 10K R102 and jumper JP100 to input of schmitt trigger U101a. Jumper selects pull-up or pull-down resistor.</text>
<text x="44.8" y="37.6">Connected U70 -INTod to PB10 (pin 29) on stm32 U1.</text>
<text x="48.7" y="146.4">ONLY INSTALL R70X</text>
<text x="48.7" y="149.2">IF BATTERY IS NOT USED</text>
<text x="50.6" y="174.2">CR1632</text>
<text x="30.5" y="248">USB TERM</text>
<text x="366.7" y="272.6">SES</text>
<text x="388.3" y="271.8">DKT</text>
</g>
<g font-size="2.2">
<text x="252.5" y="34.2">+3V3</text>
<text x="222.8" y="37.9">+3V3</text>
<text x="304.4" y="62.6">+3V3</text>
<text x="142.5" y="92.3">+3V3</text>
<text x="234.3" y="100.9" transform="rotate(-90 234.3 100.9)">BOOT0</text>
<text x="224.4" y="106.6" transform="rotate(-90 224.4 106.6)">JTCK-SWCLK</text>
<text x="226.9" y="106.2" transform="rotate(-90 226.9 106.2)">JTMS-SWDIO</text>
<text x="98.1" y="147.9">+3V3</text>
<text x="140.1" y="144.1">+3V3</text>
<text x="105.5" y="157.9">Vdd</text>
<text x="123.9" y="160.4">SOMI</text>
<text x="123.9" y="157.9">SIMO</text>
<text x="124.9" y="162.9">CLK</text>
<text x="126.1" y="165.3">CE</text>
<text x="105.5" y="171.5">Vbb</text>
<text x="105.7" y="174">Vss</text>
<text x="113" y="174">CLKOUT/-INTod</text>
<text x="121.7" y="171.5">CLKOE</text>
<text x="122.6" y="168.6">-INTod</text>
<text x="87" y="199.7">+USB_PWR</text>
<text x="122.8" y="198.5">+5V_USB</text>
<text x="169.7" y="199.7">CPU_PWR</text>
<text x="137.9" y="220.4" transform="rotate(-90 137.9 220.4)">VCC</text>
<text x="85.7" y="224.6">I1</text>
<text x="85.7" y="227.1">I2</text>
<text x="90.2" y="224.7">Vbus O1</text>
<text x="96.6" y="227.1">O2</text>
<text x="130.2" y="224.6">DM</text>
<text x="130.2" y="227.1">DP</text>
<text x="139.2" y="227.1">TXDout</text>
<text x="140.3" y="224.6">RXDin</text>
<text x="89.9" y="228.1">GND</text>
<text x="103" y="230.6">+3.3V USB</text>
<text x="140.4" y="229.6">RTSout</text>
<text x="141.5" y="232.1">CTSin</text>
<text x="130.2" y="239.5">-RESET</text>
<text x="130.2" y="234.6">3V3OUT</text>
<text x="130.2" y="237">VCCIO</text>
<text x="140.5" y="237">CBUS0</text>
<text x="349.4" y="236.7">7600 Sand Point Way NE</text>
<text x="349.4" y="239.1">Seattle, WA 98115</text>
<text x="141.6" y="243.1" transform="rotate(-90 141.6 243.1)">GND</text>
<text x="144.1" y="243.1" transform="rotate(-90 144.1 243.1)">GND</text>
<text x="349.4" y="241.5">205.526.6726</text>
<text x="230.5" y="257.9" transform="rotate(-90 230.5 257.9)">VSS</text>
<text x="233" y="257.9" transform="rotate(-90 233 257.9)">VSS1</text>
<text x="235.5" y="257.9" transform="rotate(-90 235.5 257.9)">VSS2</text>
<text x="237.9" y="257.9" transform="rotate(-90 237.9 257.9)">VSS3</text>
</g>
<g font-size="2.2" fill="#00f">
<text x="255.7" y="41.3" transform="rotate(-90 255.7 41.3)">3</text>
<text x="253" y="45.3">2</text>
<text x="255.7" y="50.4" transform="rotate(-90 255.7 50.4)">1</text>
<text x="216.2" y="56.1" transform="rotate(-90 216.2 56.1)">9</text>
<text x="218.6" y="56.1" transform="rotate(-90 218.6 56.1)">7</text>
<text x="221.1" y="56.1" transform="rotate(-90 221.1 56.1)">5</text>
<text x="223.6" y="56.1" transform="rotate(-90 223.6 56.1)">3</text>
<text x="226.1" y="56.1" transform="rotate(-90 226.1 56.1)">1</text>
<text x="216.2" y="61.6" transform="rotate(-90 216.2 61.6)">10</text>
<text x="218.6" y="60.3" transform="rotate(-90 218.6 60.3)">8</text>
<text x="221.1" y="60.3" transform="rotate(-90 221.1 60.3)">6</text>
<text x="223.6" y="60.3" transform="rotate(-90 223.6 60.3)">4</text>
<text x="226.1" y="60.3" transform="rotate(-90 226.1 60.3)">2</text>
<text x="218.6" y="68.5" transform="rotate(-90 218.6 68.5)">8</text>
<text x="221.1" y="68.5" transform="rotate(-90 221.1 68.5)">7</text>
<text x="223.6" y="68.5" transform="rotate(-90 223.6 68.5)">6</text>
<text x="226.1" y="68.5" transform="rotate(-90 226.1 68.5)">5</text>
<text x="218.6" y="77.6" transform="rotate(-90 218.6 77.6)">1</text>
<text x="221.1" y="77.6" transform="rotate(-90 221.1 77.6)">2</text>
<text x="223.6" y="77.6" transform="rotate(-90 223.6 77.6)">3</text>
<text x="226.1" y="77.6" transform="rotate(-90 226.1 77.6)">4</text>
<text x="221.1" y="93.2" transform="rotate(-90 221.1 93.2)">55</text>
<text x="223.6" y="93.2" transform="rotate(-90 223.6 93.2)">49 SWCLK</text>
<text x="226.1" y="93.2" transform="rotate(-90 226.1 93.2)">46 SWDIO</text>
<text x="233.5" y="93.2" transform="rotate(-90 233.5 93.2)">60</text>
<text x="240.9" y="93.2" transform="rotate(-90 240.9 93.2)">1</text>
<text x="244.6" y="93.2" transform="rotate(-90 244.6 93.2)">19</text>
<text x="247.1" y="93.2" transform="rotate(-90 247.1 93.2)">32</text>
<text x="249.5" y="93.2" transform="rotate(-90 249.5 93.2)">48</text>
<text x="252" y="93.2" transform="rotate(-90 252 93.2)">64</text>
<text x="265.9" y="99.7">12</text>
<text x="265.9" y="97.2">13</text>
<text x="304.9" y="97.2">1</text>
<text x="311.5" y="97.2">2</text>
<text x="159.3" y="106.8" transform="rotate(-90 159.3 106.8)">4</text>
<text x="213.4" y="110.7">7</text>
<text x="159.3" y="118.4" transform="rotate(-90 159.3 118.4)">1</text>
<text x="213.4" y="114.5">2</text>
<text x="265.9" y="115.7">10</text>
<text x="265.9" y="118.2">11</text>
<text x="276.8" y="116.4">PC2_ADC3_BATT_MON</text>
<text x="280.8" y="118.8">PC3_BATTMON_EN</text>
<text x="265.9" y="130.5">30</text>
<text x="277.1" y="131.2">PB11_TRUCK_COMM_EN</text>
<text x="265.9" y="133">14</text>
<text x="265.9" y="135.5">15</text>
<text x="265.9" y="137.9">61</text>
<text x="283.1" y="136.1">PA01_TRUCK_RXmi</text>
<text x="283.8" y="133.6">PA0_TRUCK_TXmo</text>
<text x="265.9" y="140.4">62</text>
<text x="280.3" y="141.1">PB9_TRUCK_INT_OUT</text>
<text x="282.7" y="138.6">PB8_TRUCK_INT_IN</text>
<text x="66.7" y="156.2" transform="rotate(-90 66.7 156.2)">+</text>
<text x="103.5" y="156.5">2</text>
<text x="130" y="161.4">4</text>
<text x="130" y="158.9">5</text>
<text x="130" y="156.5">10</text>
<text x="212.3" y="161.4">34</text>
<text x="212.3" y="158.9">35</text>
<text x="212.3" y="156.5">36</text>
<text x="265.9" y="157.7">16</text>
<text x="265.9" y="160.2">17</text>
<text x="285.4" y="158.4">PA2_OPTD_TXmo</text>
<text x="285.8" y="160.8">PA3_OPTD_RXmi</text>
<text x="66.7" y="162.3" transform="rotate(-90 66.7 162.3)">-</text>
<text x="130" y="163.9">8</text>
<text x="131.2" y="167.6">7</text>
<text x="212.3" y="163.9">33</text>
<text x="265.9" y="162.6">27</text>
<text x="288" y="163.3">PB1_OPTD_EN</text>
<text x="103.5" y="172.5">6</text>
<text x="103.5" y="170.1">9</text>
<text x="130" y="170.1">1</text>
<text x="130" y="172.5">3</text>
<text x="212.3" y="170.1">37</text>
<text x="212.3" y="172.5">38</text>
<text x="265.9" y="177.5">24</text>
<text x="265.9" y="179.9">25</text>
<text x="286.8" y="178.1">PC4_CTD_TXmo</text>
<text x="212.3" y="184.9">29</text>
<text x="265.9" y="182.4">26</text>
<text x="286" y="180.6">PC5_CTD_RX_mi</text>
<text x="289.6" y="183.1">PB0_CTD_EN</text>
<text x="212.3" y="192.3">39</text>
<text x="212.3" y="194.8">40</text>
<text x="212.3" y="197.2">51</text>
<text x="265.9" y="197.2">53</text>
<text x="281.6" y="197.9">PC12_WL/AUX_TXmo</text>
<text x="212.3" y="199.7">52</text>
<text x="265.9" y="199.7">54</text>
<text x="265.9" y="202.2">56</text>
<text x="283.3" y="200.4">PD2_WL/AUX_RXmi</text>
<text x="286" y="202.8">PB4_WL/AUX_A0</text>
<text x="104.8" y="208.4">3</text>
<text x="118.8" y="208.4">1</text>
<text x="162.8" y="208.4">2</text>
<text x="212.3" y="209.6">58</text>
<text x="265.9" y="204.6">57</text>
<text x="286" y="205.3">PB5_WL/AUX_A1</text>
<text x="42.2" y="215.8">2</text>
<text x="42.2" y="213.3">1</text>
<text x="112.4" y="213.5" transform="rotate(-90 112.4 213.5)">2</text>
<text x="137.1" y="214.2" transform="rotate(-90 137.1 214.2)">4</text>
<text x="212.3" y="214.5">50</text>
<text x="212.3" y="212">59</text>
<text x="42.2" y="218.2">3</text>
<text x="42.2" y="220.7">4</text>
<text x="92.6" y="221.6" transform="rotate(-90 92.6 221.6)">5</text>
<text x="265.9" y="217">20</text>
<text x="265.9" y="219.5">21</text>
<text x="265.9" y="222">22</text>
<text x="285.9" y="220.1">PA5_MEMC_SCK</text>
<text x="287.4" y="217.7">PA4_MEMC_CS</text>
<text x="42.2" y="223.2">5</text>
<text x="42.2" y="225.6">6</text>
<text x="83.7" y="225.6">1</text>
<text x="83.7" y="223.2">3</text>
<text x="100.3" y="225.6">6</text>
<text x="100.3" y="223.2">4</text>
<text x="127" y="225.6">12</text>
<text x="128.2" y="223.2">1</text>
<text x="147.2" y="225.6">7</text>
<text x="147.2" y="223.2">10</text>
<text x="212.3" y="223.2">42</text>
<text x="212.3" y="225.6">43</text>
<text x="265.9" y="224.4">23</text>
<text x="265.9" y="226.9">28</text>
<text x="284.9" y="222.6">PA6_MEMC_MISO</text>
<text x="284.9" y="225.1">PA7_MEMC_MOSI</text>
<text x="287.4" y="227.5">PB2_MEMC_EN</text>
<text x="42.2" y="228.1">7</text>
<text x="42.2" y="230.6">8</text>
<text x="42.2" y="233">9</text>
<text x="92.6" y="229.5" transform="rotate(-90 92.6 229.5)">2</text>
<text x="128.2" y="233">3</text>
<text x="147.2" y="228.1">8</text>
<text x="147.2" y="230.6">11</text>
<text x="212.3" y="228.1">44</text>
<text x="212.3" y="230.6">45</text>
<text x="42.2" y="235.5">10</text>
<text x="42.2" y="238">11</text>
<text x="128.2" y="238">2</text>
<text x="128.2" y="235.5">9</text>
<text x="147.2" y="235.5">6</text>
<text x="212.3" y="235.5">41</text>
<text x="265.9" y="235.5">8</text>
<text x="265.9" y="238">9</text>
<text x="42.2" y="240.5">12</text>
<text x="140.8" y="245.6" transform="rotate(-90 140.8 245.6)">13</text>
<text x="143.3" y="244.3" transform="rotate(-90 143.3 244.3)">5</text>
<text x="265.9" y="245.4">3</text>
<text x="265.9" y="247.9">4</text>
<text x="265.9" y="250.4">5</text>
<text x="286.5" y="248.5">PC15_OSC32_OUT</text>
<text x="289" y="246.1">PC14_OSC32_IN</text>
<text x="291.4" y="251">PH0_OSC8_IN</text>
<text x="265.9" y="252.8">6</text>
<text x="289" y="253.5">PH1_OSC8_OUT</text>
<text x="229.7" y="260.4" transform="rotate(-90 229.7 260.4)">18</text>
<text x="232.2" y="260.4" transform="rotate(-90 232.2 260.4)">31</text>
<text x="234.7" y="260.4" transform="rotate(-90 234.7 260.4)">47</text>
<text x="237.2" y="260.4" transform="rotate(-90 237.2 260.4)">63</text>
</g>
<g font-size="2.2" fill="#f0f">
<text x="227.9" y="47">R99</text>
<text x="227.6" y="49.5">470R</text>
<text x="237.7" y="49.6">R98</text>
<text x="238.9" y="52.1">10k</text>
<text x="259.9" y="49.6" transform="rotate(-90 259.9 49.6)">BOOT_SEL</text>
<text x="209" y="59">SWD</text>
<text x="227.4" y="72.7">RN99</text>
<text x="228.3" y="76.4">22R</text>
<text x="251.6" y="75.4">CC31</text>
<text x="262.3" y="76.6">C31 C32</text>
<text x="274.7" y="76.6">C33</text>
<text x="280.8" y="76.6">C34</text>
<text x="291.2" y="76.6">CC32</text>
<text x="299.8" y="76.6">CC33</text>
<text x="308.5" y="76.6">CC34</text>
<text x="292.7" y="82">10uF</text>
<text x="301.4" y="82">10uF</text>
<text x="308.8" y="82">10uF</text>
<text x="220" y="89.4" transform="rotate(-90 220 89.4)">SWO</text>
<text x="256.4" y="85" transform="rotate(-90 256.4 85)">10uF</text>
<text x="266.3" y="85.3" transform="rotate(-90 266.3 85.3)">0.1uF</text>
<text x="272.5" y="85.3" transform="rotate(-90 272.5 85.3)">0.1uF</text>
<text x="278.7" y="85.3" transform="rotate(-90 278.7 85.3)">0.1uF</text>
<text x="284.8" y="85.3" transform="rotate(-90 284.8 85.3)">0.1uF</text>
<text x="204.6" y="95.7" transform="rotate(-90 204.6 95.7)">-RESET</text>
<text x="306.2" y="94.9">FB10</text>
<text x="140.8" y="100.2">R9</text>
<text x="139.5" y="102.6">47k</text>
<text x="273.9" y="106.7">0.1uF</text>
<text x="274.7" y="102.6">C10</text>
<text x="141.9" y="111.2">C9</text>
<text x="162.6" y="111.2">RESET</text>
<text x="215.4" y="112.2">-RESET</text>
<text x="319.4" y="113.7">ATOD</text>
<text x="139.2" y="117.9">2.2nF</text>
<text x="162.1" y="115">TL6330AF200Q</text>
<text x="319.4" y="128.5">TRUCK_COMM</text>
<text x="319.4" y="131.2">2-B2</text>
<text x="116" y="153.9">U70</text>
<text x="319.4" y="154.4">OPTODE</text>
<text x="45.6" y="158.2">R70X</text>
<text x="45.6" y="160.7">10k</text>
<text x="78.1" y="156.5">R70</text>
<text x="78.4" y="160.1">470R</text>
<text x="88.1" y="156.9">C70</text>
<text x="319.4" y="157.1">3-E3</text>
<text x="61.2" y="163" transform="rotate(-90 61.2 163)">BAT70</text>
<text x="87.4" y="163.6">0.1uF</text>
<text x="101.6" y="178">AB-RTCMC-32.768kHz-EOA9-S3</text>
<text x="320.7" y="175.5">CTD</text>
<text x="320.7" y="178.1">3-H6</text>
<text x="319.4" y="194">WETLAB/AUX</text>
<text x="319.4" y="196.6">3-A3</text>
<text x="109.9" y="202.4">FL80</text>
<text x="77.5" y="204.7">PF80</text>
<text x="82.8" y="208.5">+USB_PWR</text>
<text x="101.5" y="206.1">MEM1608P75R0T001</text>
<text x="134.1" y="207.3">+5V_USB</text>
<text x="164.7" y="206.6">D80</text>
<text x="35.5" y="212">USB</text>
<text x="76.7" y="213.8">100mA</text>
<text x="143.8" y="214.5">U80</text>
<text x="157.3" y="212">C80</text>
<text x="164.1" y="212.6">1N4448WSF</text>
<text x="319.4" y="215">SPI1_MEMCARD</text>
<text x="29.5" y="216.6" transform="rotate(90 29.5 216.6)">DX07S016JA3R1500</text>
<text x="85.1" y="220.7">TVS80</text>
<text x="156.8" y="217.7">10uF</text>
<text x="319.4" y="217.6">2-G2</text>
<text x="82" y="232.3">NUF2042XV6T1G</text>
<text x="62.4" y="238.6">R82</text>
<text x="74.7" y="238.6">R81</text>
<text x="62.6" y="242.3">5.1k</text>
<text x="75" y="241">5.1k</text>
<text x="106.5" y="244.7">470R</text>
<text x="108" y="242.2">R80</text>
<text x="117.8" y="243.4">C81</text>
<text x="319.4" y="244.6">OSC</text>
<text x="117.3" y="248.8">10uF</text>
<text x="145" y="250.8">FT234XD-R</text>
<text x="319.4" y="247.3">2-B4</text>
<text x="100.6" y="253.1">USB_ON</text>
<text x="216.4" y="261.6">U1</text>
<text x="239.9" y="263.2">STM32L476RGT6TR</text>
</g>
<g font-size="2.2" fill="#d50000">
<text x="241.6" y="99.2" transform="rotate(-90 241.6 99.2)">Vbat</text>
<text x="245.4" y="99.4" transform="rotate(-90 245.4 99.4)">VDD</text>
<text x="247.8" y="100.6" transform="rotate(-90 247.8 100.6)">VDD1</text>
<text x="250.3" y="100.6" transform="rotate(-90 250.3 100.6)">VDD2</text>
<text x="252.8" y="100.6" transform="rotate(-90 252.8 100.6)">VDD3</text>
</g>
<g font-size="2.2" fill="#50a">
<text x="255.2" y="98.6">VDDA/Vref+</text>
<text x="255.9" y="101.1">VSSA/Vref-</text>
<text x="249" y="117.1">PC2_ADC1_IN3</text>
<text x="249" y="237">PC0_ADC1_IN1</text>
<text x="249" y="239.4">PC1_ADC1_IN2</text>
</g>
<g font-size="2.2" fill="#006400">
<text x="215.4" y="115.9">PC13_GPIO</text>
<text x="254.1" y="119.6">PC3_GPIO</text>
<text x="253" y="132">PB11_GPIO</text>
<text x="254.3" y="139.4">PB8_GPIO</text>
<text x="254.3" y="141.9">PB9_GPIO</text>
<text x="254.3" y="164.1">PB1_GPIO</text>
<text x="215.4" y="171.5">PC6_GPIO</text>
<text x="215.4" y="174">PC7_GPIO</text>
<text x="254.3" y="183.9">PB0_GPIO</text>
<text x="215.4" y="186.3">PB10_GPIO</text>
<text x="215.4" y="193.7">PC8_GPIO</text>
<text x="215.4" y="196.2">PC9_GPIO</text>
<text x="215.4" y="198.7">PC10_GPIO</text>
<text x="215.4" y="201.1">PC11_GPIO</text>
<text x="254.3" y="203.6">PB4_GPIO</text>
<text x="254.3" y="206.1">PB5_GPIO</text>
<text x="215.4" y="211">PB6_GPIO</text>
<text x="254.3" y="218.4">PA4_GPIO</text>
<text x="254.3" y="228.3">PB2_GPIO</text>
<text x="215.4" y="237">PA8_GPIO</text>
</g>
<g font-size="2.2" fill="#d57000">
<text x="248.2" y="136.9">PA1_UART4_RX</text>
<text x="248.5" y="134.5">PA0_UART4_TX</text>
<text x="246.7" y="161.6">PA3_USART2_RX</text>
<text x="247" y="159.1">PA2_USART2_TX</text>
<text x="246.9" y="178.9">PC4_USART3_TX</text>
<text x="246.6" y="181.4">PC5_USART3_RX</text>
<text x="247.1" y="198.7">PC12_UART5_TX</text>
<text x="248.1" y="201.1">PD2_UART5_RX</text>
<text x="215.4" y="216">PA15_UART4_RTS</text>
<text x="215.4" y="213.5">PB7_UART4_CTS</text>
<text x="215.4" y="224.6">PA9_USART1_TX</text>
<text x="215.4" y="227.1">PA10_USART1_RX</text>
<text x="215.4" y="229.6">PA11_USART1_CTS</text>
<text x="215.4" y="232">PA12_USART1_RTS</text>
</g>
<g font-size="2.2" fill="#00a">
<text x="215.4" y="160.4">PB14_SPI2_MISO</text>
<text x="215.4" y="157.9">PB15_SPI2_MOSI</text>
<text x="215.4" y="165.3">PB12_SPI2_NSS</text>
<text x="215.4" y="162.9">PB13_SPI2_SCK</text>
<text x="249.1" y="220.9">PA5_SPI1_SCK</text>
<text x="248.2" y="223.4">PA6_SPI1_MISO</text>
<text x="248.2" y="225.8">PA7_SPI1_MOSI</text>
</g>
<g font-size="2.2" fill="#6e6e6e">
<text x="246.8" y="249.3">PC15_OS32_OUT</text>
<text x="247.7" y="246.8">PC14_OSC32_IN</text>
<text x="250.1" y="251.8">PH0_OSC8_IN</text>
<text x="247.6" y="254.3">PH1_OSC8_OUT</text>
</g>
<g font-size="1.9">
<text x="221.8" y="108.7" transform="rotate(-90 221.8 108.7)">JTDO-TRACESWO</text>
<text x="337.8" y="247.7">PROJECT</text>
<text x="337.8" y="255.1">COMPONENT</text>
<text x="337.8" y="262.3">FILE</text>
<text x="337.8" y="270">DATE</text>
<text x="341.4" y="272.3">2/25/2025</text>
<text x="356.3" y="270">DESIGNED BY</text>
<text x="377.3" y="270">DRAWN BY</text>
</g>
<g font-size="1.4">
<text x="130.8" y="105.7">-RESET</text>
<text x="34.6" y="214.5">A1/B12_GND</text>
<text x="34.6" y="217">A4/B9_Vbus</text>
<text x="34.6" y="221.9">B8_SBU2</text>
<text x="34.6" y="219.4">A5_CC1</text>
<text x="34.6" y="224.4">B7_DM</text>
<text x="34.6" y="226.8">A6_DP</text>
<text x="34.6" y="231.8">A7_DM</text>
<text x="34.6" y="229.3">B6_DP</text>
<text x="34.6" y="234.2">B5_CC2</text>
<text x="34.6" y="236.7">A8_SBU1</text>
<text x="34.6" y="239.2">B4/A1_Vbus</text>
<text x="34.6" y="241.7">A12/B1_GND</text>
</g>
<g font-size="1.2">
<text x="87.7" y="226.2">conn</text>
<text x="94.4" y="226.2">port</text>
</g>
</svg>
